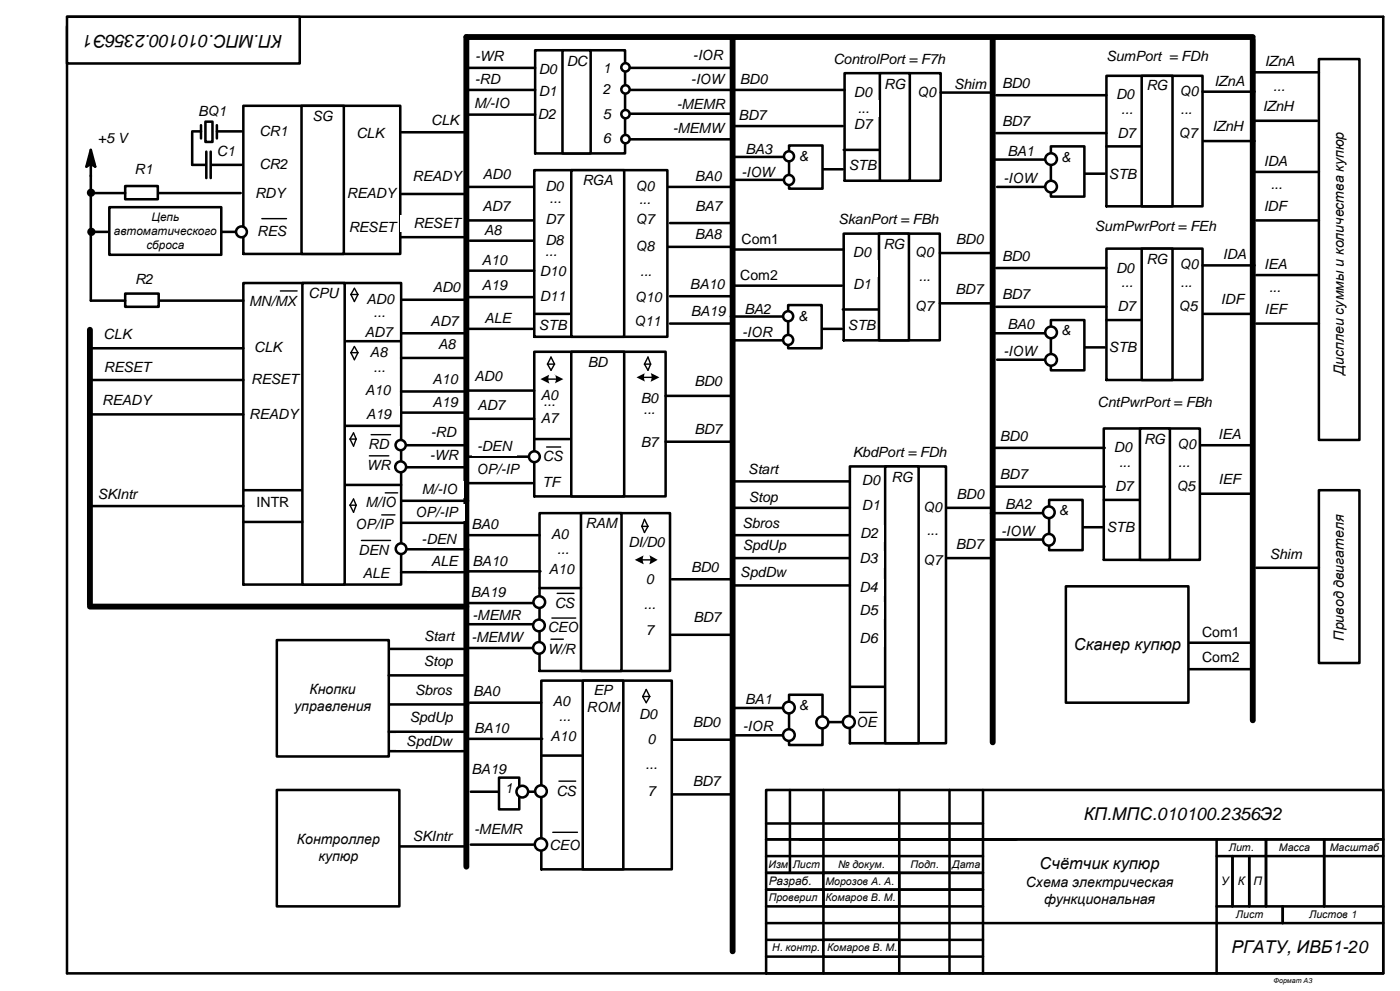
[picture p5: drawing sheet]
<svg xmlns="http://www.w3.org/2000/svg" width="420mm" height="297mm" viewBox="0 0 420 297" stroke-linecap="round" stroke-linejoin="round" font-family="sans-serif">
<g fill="none" stroke="#000" stroke-width=".76">
<path d="M20.1 5h395v287.1h-395v-284.2M229.9 237.1h185.2v55h-185.2zM237.1 237.1v24.8M295 237.1v55M229.9 251.9h185.2M229.9 256.9h65.1M365.1 256.9h50M365.1 251.9v40.2M369.9 256.9v15.1M374.9 256.9v15.1M379.9 251.9v20.1M397.4 251.9v20.1"/>
<path d="M229.9 261.9h65.1M229.9 267h65.1M229.9 272h65.1M229.9 277h185.2M365.1 272h50M385 272v5M229.9 282h65.1M229.9 287.1h65.1"/>
</g>
<path d="M20.1 5h69.9v14.1h-69.9z" fill-rule="evenodd" fill="#fff"/>
<path d="M20.1 5h69.9v14.1h-69.9zM229.9 247.1h65.1" fill="none" stroke="#000" stroke-width=".76"/>
<path d="M247.1 267h22.8v5h-22.8z" fill-rule="evenodd" fill="#fff"/>
<path d="M247.1 237.1v55M269.9 237.1v55M285 237.1v55M247.1 267h22.8v5h-22.8z" fill="none" stroke="#000" stroke-width=".76"/>
<path d="M247.1 261.9h22.8v5.1h-22.8z" fill-rule="evenodd" fill="#fff"/>
<path d="M247.1 261.9h22.8v5.1h-22.8z" fill="none" stroke="#000" stroke-width=".76"/>
<path d="M247.1 282h22.8v5.1h-22.8z" fill-rule="evenodd" fill="#fff"/>
<path d="M247.1 282h22.8v5.1h-22.8z" fill="none" stroke="#000" stroke-width=".76"/>
<path d="M105 37.6h11.9v5h-11.9z" fill-rule="evenodd" fill="#fff"/>
<g fill="none" stroke="#000" stroke-width=".76">
<path d="M120.4 90h19.8M120.4 100h19.8M120.4 117.5h19.6M103.5 127.8h16.6M120.4 133.6h19.6M120.4 123.8h19.6M120.1 140.2h20.1M120.6 156.9h19.6M120.6 164.8h19.9M229.9 251.9h185.2M369.9 256.9v15.1M374.9 256.9v15.1"/>
<path d="M379.9 251.9v20.1M397.4 251.9v20.1M229.9 261.9h65.1M229.9 267h65.1M385 272v5"/>
</g>
<path d="M27 99v82.5" fill="none" stroke="#000" stroke-width="1.8"/>
<g fill="#fff">
<path d="M101.9 55.6h19v5h-19z" fill-rule="evenodd"/>
<path d="M100.8 65.6h22v5h-22z" fill-rule="evenodd"/>
<path d="M74.9 55.6h12.4v5h-12.4z" fill-rule="evenodd"/>
<path d="M74.1 67.2h15.1v4.8h-15.1z" fill-rule="evenodd"/>
<path d="M74.6 47.1h15.1v5h-15.1z" fill-rule="evenodd"/>
<path d="M74.6 37h15.1v5.1h-15.1z" fill-rule="evenodd"/>
</g>
<path d="M73 31.8h47.1v44.4h-47.1z" fill="none" stroke="#000" stroke-width=".76"/>
<path d="M90.5 31.8h12.7v44.4h-12.7z" fill-rule="evenodd" fill="#fff"/>
<path d="M57.7 39.7v9.8h3.9M65.1 39.4h7.4M90.5 31.8h12.7v44.4h-12.7zM47.4 57.9h24.8M61.9 45.5v7.9M63.2 45.5v7.9M63.5 49.5h9M120.4 58.2h19.8M62.2 69.6h9.8M120.4 71.2h19.6" fill="none" stroke="#000" stroke-width=".76"/>
<path d="M78.6 65.6h7.4" fill="none" stroke="#000" stroke-width=".42"/>
<path d="M61.6 36.5h2.2v6.1h-2.2z" fill-rule="evenodd" fill="#fff"/>
<path d="M57.7 39.4h2.6M60.3 37.6v3.9M61.6 36.5h2.2v6.1h-2.2zM65.1 37.6v3.9" fill="none" stroke="#000" stroke-width=".76"/>
<circle cx="72.5" cy="69.6" r="1.63" fill="#fff"/>
<circle cx="72.5" cy="69.6" r="1.63" fill="none" stroke="#000" stroke-width=".76"/>
<g fill="#fff">
<path d="M105.6 162.7h12.9v5h-12.9z" fill-rule="evenodd"/>
<path d="M105.6 154.8h13.2v5h-13.2z" fill-rule="evenodd"/>
<path d="M107.9 114.8h10.9v5.1h-10.9z" fill-rule="evenodd"/>
<path d="M107.4 103.5h12.5v5h-12.5z" fill-rule="evenodd"/>
<path d="M107.4 97.4h12.5v5h-12.5z" fill-rule="evenodd"/>
<path d="M107.9 87.3h12.5v5h-12.5z" fill-rule="evenodd"/>
<path d="M107.9 169.6h9.8v5h-9.8z" fill-rule="evenodd"/>
<path d="M107.4 148.4h13.8v4.8h-13.8z" fill-rule="evenodd"/>
<path d="M107.7 131h11.6v5h-11.6z" fill-rule="evenodd"/>
<path d="M107.7 137.3h11.6v5h-11.6z" fill-rule="evenodd"/>
<path d="M73.8 122h16.7v5h-16.7z" fill-rule="evenodd"/>
<path d="M74.3 111.4h16.2v5h-16.2z" fill-rule="evenodd"/>
<path d="M73 87.8h17.5v5.1h-17.5z" fill-rule="evenodd"/>
</g>
<path d="M73 84.9h47.4v90.5h-47.4z" fill="none" stroke="#000" stroke-width=".76"/>
<path d="M90.8 84.9h12.7v90.5h-12.7z" fill-rule="evenodd" fill="#fff"/>
<path d="M90.8 84.9h12.7v90.5h-12.7z" fill="none" stroke="#000" stroke-width=".76"/>
<path d="M84.1 87.3h5.1" fill="none" stroke="#000" stroke-width=".42"/>
<g fill="#fff">
<circle cx="120.4" cy="133.4" r=".39"/>
<circle cx="120.4" cy="139.9" r=".39"/>
<circle cx="120.4" cy="165.1" r=".5"/>
</g>
<circle cx="120.4" cy="165.1" r=".5" fill="none" stroke="#000" stroke-width=".76"/>
<path d="M114.6 154.5h3.9M115.6 147.9h3.7M108.5 162.2h8.7" fill="none" stroke="#000" stroke-width=".42"/>
<circle cx="120.2" cy="133.6" r="1.53" fill="#fff"/>
<circle cx="120.2" cy="133.6" r="1.53" fill="none" stroke="#000" stroke-width=".76"/>
<circle cx="120.2" cy="140.1" r="1.63" fill="#fff"/>
<circle cx="120.2" cy="140.1" r="1.63" fill="none" stroke="#000" stroke-width=".76"/>
<circle cx="120.4" cy="164.7" r="1.6" fill="#fff"/>
<g fill="none" stroke="#000" stroke-width=".76">
<path d="M120.1 39.7h20.1"/>
<circle cx="120.4" cy="164.7" r="1.6"/>
</g>
<path d="M27 182h113" fill="none" stroke="#000" stroke-width="1.8"/>
<g fill="#fff">
<path d="M74.6 101.9h11.7v5h-11.7z" fill-rule="evenodd"/>
<path d="M37.6 55.8h9.8v4h-9.8z" fill-rule="evenodd"/>
</g>
<path d="M37.6 55.8h9.8v4h-9.8z" fill="none" stroke="#000" stroke-width=".76"/>
<path d="M32.8 62.2h33.6v14.3h-33.6z" fill-rule="evenodd" fill="#fff"/>
<path d="M27 48.6l.6-.2 .5 .2a.54 .54 0 0 1-.5 .6 .54 .54 0 0 1-.6-.6zM27.3 45.8v44.4M27.3 45l1.3 5-1.3-.8-1.4 .8zM27.3 46.8l-.8 2.7M27.3 46.3l1 3.2-.8-.6M27.3 47.9l.5 .8M27.3 57.9h10.3M27.5 69.6h4.8M32.8 62.2h33.6v14.3h-33.6zM47.6 90.2h25.4" fill="none" stroke="#000" stroke-width=".76"/>
<g fill="#000">
<path d="M27 48.6l.6-.2 .5 .2a.54 .54 0 0 1-.5 .6 .54 .54 0 0 1-.6-.6z" fill-rule="evenodd"/>
<circle cx="27.3" cy="57.8" r="1.24"/>
<circle cx="27.4" cy="69.6" r="1.24"/>
</g>
<path d="M37.6 88.1h10v4h-10z" fill-rule="evenodd" fill="#fff"/>
<path d="M27.3 90.2h10.3M37.6 88.1h10v4h-10z" fill="none" stroke="#000" stroke-width=".76"/>
<g fill="#fff">
<path d="M121.7 50.5h18.8v5.1h-18.8z" fill-rule="evenodd"/>
<path d="M120.1 64.6h22v5h-22z" fill-rule="evenodd"/>
<path d="M127.5 33.6h11.9v5h-11.9z" fill-rule="evenodd"/>
</g>
<path d="M140 11.1v249" fill="none" stroke="#000" stroke-width="1.8"/>
<path d="M26.7 104.5h46.3M26.7 114h46.3M27 124.4h46" fill="none" stroke="#000" stroke-width=".76"/>
<g fill="#fff">
<path d="M28.8 97.9h12.7v5h-12.7z" fill-rule="evenodd"/>
<path d="M29.4 107.9h17.7v5.1h-17.7z" fill-rule="evenodd"/>
<path d="M29.4 118h17.2v5h-17.2z" fill-rule="evenodd"/>
</g>
<path d="M120.4 171.7h20.1" fill="none" stroke="#000" stroke-width=".76"/>
<g fill="#fff">
<path d="M122.5 151.3h16.9v5.1h-16.9z" fill-rule="evenodd"/>
<path d="M125.1 159.5h13.3v4.8h-13.3z" fill-rule="evenodd"/>
</g>
<path d="M120.6 150.3h19.9" fill="none" stroke="#000" stroke-width=".76"/>
<g fill="#fff">
<path d="M124.6 144.5h14.6v5h-14.6z" fill-rule="evenodd"/>
<path d="M128.3 166.2h10.1v5h-10.1z" fill-rule="evenodd"/>
</g>
<path d="M104 102.4h16.1M103.7 145.5h16.7" fill="none" stroke="#000" stroke-width=".76"/>
<path d="M105.3 88.4l1.1-1.9 1 1.9M105.3 88.4l1.1 2.1 1-2.1M105.3 88.4h2.1" fill="none" stroke="#000" stroke-width=".42"/>
<path d="M107.4 122h12.5v5h-12.5z" fill-rule="evenodd" fill="#fff"/>
<path d="M105.3 105.8l1.1-1.8 1 1.8M105.3 105.8l1.1 2.1 1-2.1M105.3 105.8h2.1" fill="none" stroke="#000" stroke-width=".42"/>
<path d="M120.4 107.4h19.8" fill="none" stroke="#000" stroke-width=".76"/>
<g fill="#fff">
<path d="M128.6 127.5h9v4.8h-9z" fill-rule="evenodd"/>
<path d="M128.1 134.7h10.3v4.5h-10.3z" fill-rule="evenodd"/>
<path d="M128.9 118.5h9.5v4.8h-9.5z" fill-rule="evenodd"/>
<path d="M129.1 111.4h9v5h-9z" fill-rule="evenodd"/>
<path d="M129.6 100.8h9v5h-9z" fill-rule="evenodd"/>
<path d="M129.1 83.9h9.8v5h-9.8z" fill-rule="evenodd"/>
<path d="M127.8 93.9h11.1v5.1h-11.1z" fill-rule="evenodd"/>
</g>
<path d="M105 131.8l1.1-1.9 .8 1.9M105 131.8l1.1 2.1 .8-2.1M105 131.8h1.9M105 151.6l1.1-1.8 .8 1.8M105 151.6l1.1 2.1 .8-2.1M105 151.6h1.9" fill="none" stroke="#000" stroke-width=".42"/>
<path d="M83.1 192.1h33.6v34.9h-33.6z" fill-rule="evenodd" fill="#fff"/>
<path d="M83.1 192.1h33.6v34.9h-33.6zM116.9 194.7h23.1" fill="none" stroke="#000" stroke-width=".76"/>
<path d="M125.9 188.6h11.7v5.1h-11.7z" fill-rule="evenodd" fill="#fff"/>
<path d="M116.7 202.7h23.3" fill="none" stroke="#000" stroke-width=".76"/>
<path d="M125.9 196.1h11.2v5h-11.2z" fill-rule="evenodd" fill="#fff"/>
<path d="M116.9 211.4h23.6" fill="none" stroke="#000" stroke-width=".76"/>
<path d="M121.7 204.8h16.7v5h-16.7z" fill-rule="evenodd" fill="#fff"/>
<path d="M116.7 219.6h23.5" fill="none" stroke="#000" stroke-width=".76"/>
<path d="M119.9 213h19v5h-19z" fill-rule="evenodd" fill="#fff"/>
<path d="M110.9 136.8h5.8M111.4 130.4h5.8" fill="none" stroke="#000" stroke-width=".42"/>
<path d="M83.1 237.1h36.8v34.9h-36.8z" fill-rule="evenodd" fill="#fff"/>
<path d="M186.5 20.4h33.4M188.6 27h31.3M83.1 237.1h36.8v34.9h-36.8zM120.1 254h19.1" fill="none" stroke="#000" stroke-width=".76"/>
<g fill="#fff">
<path d="M177 32h10.1v5h-10.1z" fill-rule="evenodd"/>
<path d="M177 24.6h10.1v4.8h-10.1z" fill-rule="evenodd"/>
<path d="M159.8 32h8.5v5h-8.5z" fill-rule="evenodd"/>
<path d="M160.6 25.1h7.4v5.1h-7.4z" fill-rule="evenodd"/>
<path d="M160.3 18.5h8.2v5h-8.2z" fill-rule="evenodd"/>
</g>
<path d="M160.6 15.1h27v30.9h-27z" fill="none" stroke="#000" stroke-width=".76"/>
<path d="M168.8 15.1h8.5v30.9h-8.5z" fill-rule="evenodd" fill="#fff"/>
<path d="M168.8 15.1h8.5v30.9h-8.5zM189.2 34.1h30.4M188.9 41.8h31" fill="none" stroke="#000" stroke-width=".76"/>
<circle cx="187.7" cy="20.2" r="1.25" fill="#fff"/>
<circle cx="187.7" cy="20.2" r="1.25" fill="none" stroke="#000" stroke-width=".76"/>
<circle cx="187.7" cy="26.8" r="1.25" fill="#fff"/>
<circle cx="187.7" cy="26.8" r="1.25" fill="none" stroke="#000" stroke-width=".76"/>
<circle cx="187.7" cy="34.2" r="1.25" fill="#fff"/>
<circle cx="187.7" cy="34.2" r="1.25" fill="none" stroke="#000" stroke-width=".76"/>
<circle cx="187.7" cy="41.7" r="1.25" fill="#fff"/>
<circle cx="187.7" cy="41.7" r="1.25" fill="none" stroke="#000" stroke-width=".76"/>
<g fill="#fff">
<path d="M141.8 21.4h9v5.1h-9z" fill-rule="evenodd"/>
<path d="M141.8 14.8h10.1v4.5h-10.1z" fill-rule="evenodd"/>
<path d="M141.3 28.6h12.7v5h-12.7z" fill-rule="evenodd"/>
</g>
<path d="M139.7 27h20.9M139.7 20.4h20.9M140 34.4h20.6" fill="none" stroke="#000" stroke-width=".76"/>
<g fill="#fff">
<path d="M178.1 38.9h7.9v5h-7.9z" fill-rule="evenodd"/>
<path d="M178.1 18h7.9v5h-7.9z" fill-rule="evenodd"/>
<path d="M188.6 53.4h9.8v5.1h-9.8z" fill-rule="evenodd"/>
<path d="M188.6 63.5h9.8v5h-9.8z" fill-rule="evenodd"/>
<path d="M188.9 79.1h10.1v4.8h-10.1z" fill-rule="evenodd"/>
<path d="M162.5 57.2h8.4v5h-8.4z" fill-rule="evenodd"/>
</g>
<path d="M160.3 51.1h40v50h-40z" fill="none" stroke="#000" stroke-width=".76"/>
<path d="M171.4 51.1h15.9v50h-15.9z" fill-rule="evenodd" fill="#fff"/>
<path d="M171.4 51.1h15.9v50h-15.9z" fill="none" stroke="#000" stroke-width=".76"/>
<g fill="#fff">
<path d="M162.5 53.4h7.9v5.1h-7.9z" fill-rule="evenodd"/>
<path d="M162.5 63.5h7.9v5h-7.9z" fill-rule="evenodd"/>
<path d="M162.5 69.8h7.9v5.1h-7.9z" fill-rule="evenodd"/>
<path d="M161.1 79.1h9.6v5h-9.6z" fill-rule="evenodd"/>
</g>
<path d="M140.8 56.1h19.3" fill="none" stroke="#000" stroke-width=".76"/>
<path d="M144.2 50h9.8v5h-9.8z" fill-rule="evenodd" fill="#fff"/>
<path d="M140.2 66.1h19.9" fill="none" stroke="#000" stroke-width=".76"/>
<path d="M143.4 59.5h10.9v5.1h-10.9z" fill-rule="evenodd" fill="#fff"/>
<path d="M141 72.2h19.1" fill="none" stroke="#000" stroke-width=".76"/>
<g fill="#fff">
<path d="M143.4 66.9h9v4.8h-9z" fill-rule="evenodd"/>
<path d="M161.1 86.8h9.6v5h-9.6z" fill-rule="evenodd"/>
</g>
<path d="M140.2 81.2h20.1" fill="none" stroke="#000" stroke-width=".76"/>
<path d="M143.9 75.7h9v5h-9z" fill-rule="evenodd" fill="#fff"/>
<path d="M139.7 89.2h20.4" fill="none" stroke="#000" stroke-width=".76"/>
<g fill="#fff">
<path d="M143.7 83.1h9.5v5h-9.5z" fill-rule="evenodd"/>
<path d="M160.9 95.2h10v5.1h-10z" fill-rule="evenodd"/>
</g>
<path d="M140.5 98.7h19.3M160.3 94.2h10.6" fill="none" stroke="#000" stroke-width=".76"/>
<g fill="#fff">
<path d="M144.5 93.1h9.8v5.1h-9.8z" fill-rule="evenodd"/>
<path d="M189.2 57.7h8.7v4.7h-8.7z" fill-rule="evenodd"/>
<path d="M189.4 87h10.1v5.1h-10.1z" fill-rule="evenodd"/>
<path d="M189.4 71.4h8.2v5.1h-8.2z" fill-rule="evenodd"/>
<path d="M189.4 93.9h9.6v5.1h-9.6z" fill-rule="evenodd"/>
</g>
<path d="M200.6 56.1h19" fill="none" stroke="#000" stroke-width=".76"/>
<g fill="#fff">
<path d="M159.8 118h10.1v5h-10.1z" fill-rule="evenodd"/>
<path d="M159.8 123h10.1v5.1h-10.1z" fill-rule="evenodd"/>
<path d="M190 117.2h9.8v5h-9.8z" fill-rule="evenodd"/>
<path d="M190 130.4h9.8v5.1h-9.8z" fill-rule="evenodd"/>
<path d="M190 121.4h9.8v3.2h-9.8z" fill-rule="evenodd"/>
<path d="M160.3 142.3h10.1v5.1h-10.1z" fill-rule="evenodd"/>
<path d="M159.8 116.2h10.1v5h-10.1z" fill-rule="evenodd"/>
<path d="M160.9 134.4h10v5h-10z" fill-rule="evenodd"/>
</g>
<path d="M160.3 105.6h39.5v43.4h-39.5z" fill="none" stroke="#000" stroke-width=".76"/>
<path d="M171.4 105.6h15.9v43.4h-15.9z" fill-rule="evenodd" fill="#fff"/>
<path d="M140.8 117.2h19.5M171.4 105.6h15.9v43.4h-15.9zM199.8 118.8h20.3M140.5 125.7h19.8M160.3 131.8h10.6M199.8 132.6h20.1" fill="none" stroke="#000" stroke-width=".76"/>
<path d="M164.3 109.3l1.1-2.1 1 2.1M164.3 109.3l1.1 1.8 1-1.8M164.3 109.3h2.1M164.3 113.8h2.9M192.9 113.2h2.9M193.4 109.3h1.9M193.4 109.3l1.1-2.1 .8 2.1M193.4 109.3l1.1 1.8 .8-1.8M164 134.1h4.3" fill="none" stroke="#000" stroke-width=".42"/>
<g fill="#000">
<path d="M162.2 113.8l2.7-1.4-.3 1.3 .2 1.4z" fill-rule="evenodd"/>
<path d="M166.4 112.4l2.7 1.4-2.7 1.3a2.22 2.22 0 0 0 0-2.7z" fill-rule="evenodd"/>
<path d="M191 113.2l2.7-1.3a2.3 2.3 0 0 0 0 2.7z" fill-rule="evenodd"/>
<path d="M195.3 111.9l2.6 1.3-2.6 1.4 .3-1.4z" fill-rule="evenodd"/>
</g>
<g fill="#fff">
<path d="M141.6 110.3h9.7v5.1h-9.7z" fill-rule="evenodd"/>
<path d="M141.8 119.1h11.1v5h-11.1z" fill-rule="evenodd"/>
</g>
<path d="M140.2 137.1h20.4M140 145h19.8" fill="none" stroke="#000" stroke-width=".76"/>
<circle cx="160.4" cy="137.1" r="1.63" fill="#fff"/>
<circle cx="160.4" cy="137.1" r="1.63" fill="none" stroke="#000" stroke-width=".76"/>
<g fill="#fff">
<path d="M141.8 131.8h13.2v5h-13.2z" fill-rule="evenodd"/>
<path d="M142.1 138.4h14.8v5h-14.8z" fill-rule="evenodd"/>
</g>
<path d="M140.8 187.3h19" fill="none" stroke="#000" stroke-width=".76"/>
<g fill="#fff">
<path d="M163.5 192.4h10.1v5h-10.1z" fill-rule="evenodd"/>
<path d="M163.5 186h10.9v5h-10.9z" fill-rule="evenodd"/>
<path d="M164 162.5h10.1v5h-10.1z" fill-rule="evenodd"/>
<path d="M163.5 168.5h10.1v5.1h-10.1z" fill-rule="evenodd"/>
<path d="M190 171.4h10v5.1h-10z" fill-rule="evenodd"/>
<path d="M190 187.1h10v4.7h-10z" fill-rule="evenodd"/>
<path d="M190 178.9h10v5h-10z" fill-rule="evenodd"/>
<path d="M163 158h10v5h-10z" fill-rule="evenodd"/>
<path d="M164.3 178.3h10.1v5.6h-10.1z" fill-rule="evenodd"/>
</g>
<path d="M161.9 154h39.2v47.3h-39.2z" fill="none" stroke="#000" stroke-width=".76"/>
<path d="M174.4 154h12.1v47.3h-12.1z" fill-rule="evenodd" fill="#fff"/>
<path d="M174.4 154h12.1v47.3h-12.1zM140.5 171.4h21.7M161.9 176.5h12.5M201.6 173.8h18.3M140.5 194.5h19.3M140.8 181h19.3M201.6 190.5h18" fill="none" stroke="#000" stroke-width=".76"/>
<path d="M167.2 178.1h5M165.4 191.8h3.7M165.6 185.5h7.2" fill="none" stroke="#000" stroke-width=".42"/>
<circle cx="161.9" cy="180.7" r="1.75" fill="#fff"/>
<g fill="none" stroke="#000" stroke-width=".76">
<path d="M140.5 160.6h21.4"/>
<circle cx="161.9" cy="180.7" r="1.75"/>
</g>
<path d="M192.6 158l.8-2.2 1.1 2.2M192.6 158l.8 1.8 1.1-1.8M192.6 158h1.9M192.6 168h2.9" fill="none" stroke="#000" stroke-width=".42"/>
<path d="M140 11.1h236" fill="none" stroke="#000" stroke-width="1.8"/>
<g fill="#000">
<path d="M190.5 168l2.7-1.4-.3 1.3 .2 1.4z" fill-rule="evenodd"/>
<path d="M194.9 166.6l2.5 1.4-2.4 1.3 .2-1.4z" fill-rule="evenodd"/>
</g>
<circle cx="161.7" cy="187.7" r="1.75" fill="#fff"/>
<circle cx="161.7" cy="187.7" r="1.75" fill="none" stroke="#000" stroke-width=".76"/>
<circle cx="161.7" cy="194.4" r="1.75" fill="#fff"/>
<g fill="none" stroke="#000" stroke-width=".76">
<path d="M141.3 253.5h18.8"/>
<circle cx="161.7" cy="194.4" r="1.75"/>
</g>
<g fill="#fff">
<path d="M164 250.3h10.9v7.1h-10.9z" fill-rule="evenodd"/>
<path d="M164.6 212.7h10v5.1h-10z" fill-rule="evenodd"/>
<path d="M164 218.8h10.1v4.8h-10.1z" fill-rule="evenodd"/>
<path d="M190.5 219.6h10.1v5h-10.1z" fill-rule="evenodd"/>
<path d="M190.5 234.9h10.1v5.1h-10.1z" fill-rule="evenodd"/>
<path d="M190.5 227h10.1v5h-10.1z" fill-rule="evenodd"/>
<path d="M163.5 208.2h10.1v5.1h-10.1z" fill-rule="evenodd"/>
<path d="M164.8 234.9h10.1v5.6h-10.1z" fill-rule="evenodd"/>
</g>
<path d="M162.5 204.3h39.1v56.6h-39.1z" fill="none" stroke="#000" stroke-width=".76"/>
<path d="M174.9 204.3h12.2v56.6h-12.2z" fill-rule="evenodd" fill="#fff"/>
<path d="M174.9 204.3h12.2v56.6h-12.2zM140.8 221.7h21.9M141.3 237.6h8.2M162.5 226.7h12.4M201.9 222h18M201.9 238.4h18" fill="none" stroke="#000" stroke-width=".76"/>
<path d="M167.7 234.4h5.1M165.9 249.8h7.4" fill="none" stroke="#000" stroke-width=".42"/>
<circle cx="162.4" cy="237.4" r="1.75" fill="#fff"/>
<g fill="none" stroke="#000" stroke-width=".76">
<path d="M141 210.9h21.5"/>
<circle cx="162.4" cy="237.4" r="1.75"/>
</g>
<path d="M192.9 209l1-2.1 1.1 2.1M192.9 209l1 1.9 1.1-1.9M192.9 209h2.1" fill="none" stroke="#000" stroke-width=".42"/>
<circle cx="162.3" cy="253.4" r="1.84" fill="#fff"/>
<g fill="none" stroke="#000" stroke-width=".76">
<path d="M200.6 74.1h18.7M201.1 66.9h18.8"/>
<circle cx="162.3" cy="253.4" r="1.84"/>
</g>
<g fill="#fff">
<path d="M207.7 50.5h9.8v5.1h-9.8z" fill-rule="evenodd"/>
<path d="M207.7 59.5h9.8v5.1h-9.8z" fill-rule="evenodd"/>
</g>
<path d="M201.1 88.9h18.8M201.1 97.1h18.8" fill="none" stroke="#000" stroke-width=".76"/>
<g fill="#fff">
<path d="M207.7 68h9.8v5h-9.8z" fill-rule="evenodd"/>
<path d="M206.1 83.1h12.4v5h-12.4z" fill-rule="evenodd"/>
<path d="M206.4 91h12.4v5h-12.4z" fill-rule="evenodd"/>
</g>
<path d="M245.5 50.8h7.4" fill="none" stroke="#000" stroke-width=".76"/>
<g fill="#fff">
<path d="M254.5 25.4h8.8v5h-8.8z" fill-rule="evenodd"/>
<path d="M254 47.6h9.8v4.3h-9.8z" fill-rule="evenodd"/>
</g>
<path d="M220.4 27h33.1M219.6 47.1h19.6M220.7 54h17.7" fill="none" stroke="#000" stroke-width=".76"/>
<path d="M236.8 43.7h10.1v12.9h-10.1z" fill-rule="evenodd" fill="#fff"/>
<path d="M236.8 43.7h10.1v12.9h-10.1z" fill="none" stroke="#000" stroke-width=".76"/>
<path d="M274.4 25.4h7.6v5h-7.6z" fill-rule="evenodd" fill="#fff"/>
<path d="M253.5 22h28.8v32.2h-28.8zM253.2 45h10.9" fill="none" stroke="#000" stroke-width=".76"/>
<path d="M264.1 22h8.9v32.2h-8.9z" fill-rule="evenodd" fill="#fff"/>
<path d="M264.1 22h8.9v32.2h-8.9z" fill="none" stroke="#000" stroke-width=".76"/>
<circle cx="236.8" cy="46.9" r="1.51" fill="#fff"/>
<circle cx="236.8" cy="46.9" r="1.51" fill="none" stroke="#000" stroke-width=".76"/>
<circle cx="236.8" cy="54" r="1.51" fill="#fff"/>
<g fill="none" stroke="#000" stroke-width=".76">
<path d="M282.3 27.8h15.9M247.1 216.7h7.7"/>
<circle cx="236.8" cy="54" r="1.51"/>
</g>
<g fill="#fff">
<path d="M256.9 149.2h8.7v5.1h-8.7z" fill-rule="evenodd"/>
<path d="M256.9 141.8h8.7v5h-8.7z" fill-rule="evenodd"/>
<path d="M255.6 214.3h8.7v5h-8.7z" fill-rule="evenodd"/>
</g>
<path d="M258 213.8h5" fill="none" stroke="#000" stroke-width=".42"/>
<path d="M219.9 152.4h35.2M220.4 144.5h34.7M284.2 167.5h14M219.9 212.5h19.3M220.4 220.7h18" fill="none" stroke="#000" stroke-width=".76"/>
<path d="M236.8 208.5h10.1v15.1h-10.1z" fill-rule="evenodd" fill="#fff"/>
<path d="M236.8 208.5h10.1v15.1h-10.1z" fill="none" stroke="#000" stroke-width=".76"/>
<g fill="#fff">
<path d="M276 165.9h7.9v5h-7.9z" fill-rule="evenodd"/>
<path d="M276 156.9h7.9v5h-7.9z" fill-rule="evenodd"/>
<path d="M276 149.8h7.6v5h-7.6z" fill-rule="evenodd"/>
</g>
<path d="M255.1 140h28.8v83h-28.8zM255.3 206.1h10.6" fill="none" stroke="#000" stroke-width=".76"/>
<path d="M265.6 140h10.1v83h-10.1z" fill-rule="evenodd" fill="#fff"/>
<path d="M265.6 140h10.1v83h-10.1zM284.2 152.4h13.2" fill="none" stroke="#000" stroke-width=".76"/>
<circle cx="254.7" cy="216.7" r="1.79" fill="#fff"/>
<circle cx="254.7" cy="216.7" r="1.79" fill="none" stroke="#000" stroke-width=".76"/>
<circle cx="236.8" cy="212.3" r="1.75" fill="#fff"/>
<circle cx="236.8" cy="212.3" r="1.75" fill="none" stroke="#000" stroke-width=".76"/>
<circle cx="236.8" cy="220.6" r="1.75" fill="#fff"/>
<circle cx="236.8" cy="220.6" r="1.75" fill="none" stroke="#000" stroke-width=".76"/>
<path d="M256.4 157.7h9v5h-9z" fill-rule="evenodd" fill="#fff"/>
<path d="M219.9 167.5h35.2M220.4 175.7h34.7" fill="none" stroke="#000" stroke-width=".76"/>
<g fill="#fff">
<path d="M221.7 161.4h15.4v5h-15.4z" fill-rule="evenodd"/>
<path d="M220.9 169.3h16.2v5.1h-16.2z" fill-rule="evenodd"/>
<path d="M256.4 165.4h8.7v5h-8.7z" fill-rule="evenodd"/>
<path d="M256.4 173.8h8.7v5.1h-8.7z" fill-rule="evenodd"/>
</g>
<path d="M324.1 52.1h7.4" fill="none" stroke="#000" stroke-width=".76"/>
<g fill="#fff">
<path d="M333.6 37.6h8.8v5h-8.8z" fill-rule="evenodd"/>
<path d="M333.9 30.4h8.7v5.1h-8.7z" fill-rule="evenodd"/>
<path d="M333.4 25.9h8.7v5.1h-8.7z" fill-rule="evenodd"/>
<path d="M332.1 50h9.7v5h-9.7z" fill-rule="evenodd"/>
</g>
<path d="M299 28.6h33.1M299 40h33.1M298.2 47.9h19.6M299.2 56.1h18M361.2 42.3h15.3" fill="none" stroke="#000" stroke-width=".76"/>
<path d="M315.4 43.9h10v15.1h-10z" fill-rule="evenodd" fill="#fff"/>
<path d="M315.4 43.9h10v15.1h-10z" fill="none" stroke="#000" stroke-width=".76"/>
<path d="M353 24.9h7.6v5h-7.6z" fill-rule="evenodd" fill="#fff"/>
<path d="M332.1 22.8h28.8v39.1h-28.8zM332.1 43.9h10.5" fill="none" stroke="#000" stroke-width=".76"/>
<path d="M342.6 22.8h9.3v39.1h-9.3z" fill-rule="evenodd" fill="#fff"/>
<path d="M342.6 22.8h9.3v39.1h-9.3z" fill="none" stroke="#000" stroke-width=".76"/>
<circle cx="315.4" cy="47.7" r="1.75" fill="#fff"/>
<circle cx="315.4" cy="47.7" r="1.75" fill="none" stroke="#000" stroke-width=".76"/>
<circle cx="315.4" cy="56" r="1.75" fill="#fff"/>
<g fill="none" stroke="#000" stroke-width=".76">
<path d="M360.9 27.5h15.6"/>
<circle cx="315.4" cy="56" r="1.75"/>
</g>
<path d="M352.7 37.6h7.7v5h-7.7z" fill-rule="evenodd" fill="#fff"/>
<path d="M297.9 11.6v211.2" fill="none" stroke="#000" stroke-width="1.8"/>
<path d="M352.4 30.4h7.2v5.1h-7.2z" fill-rule="evenodd" fill="#fff"/>
<path d="M324.1 104.2h7.4" fill="none" stroke="#000" stroke-width=".76"/>
<g fill="#fff">
<path d="M333.6 89.4h8.8v5.1h-8.8z" fill-rule="evenodd"/>
<path d="M333.9 82.6h8.7v5h-8.7z" fill-rule="evenodd"/>
<path d="M333.4 78.1h8.7v5h-8.7z" fill-rule="evenodd"/>
<path d="M332.1 102.1h9.7v4.8h-9.7z" fill-rule="evenodd"/>
</g>
<path d="M299 80.4h33.1M299 92.1h33.1M361.2 94.2h15M298.2 100h19.6M299.2 107.9h18" fill="none" stroke="#000" stroke-width=".76"/>
<path d="M315.4 96h10v15.1h-10z" fill-rule="evenodd" fill="#fff"/>
<path d="M315.4 96h10v15.1h-10z" fill="none" stroke="#000" stroke-width=".76"/>
<path d="M353 77h7.6v5h-7.6z" fill-rule="evenodd" fill="#fff"/>
<path d="M332.1 74.6h28.8v39.4h-28.8zM332.1 96h10.5" fill="none" stroke="#000" stroke-width=".76"/>
<path d="M342.6 74.6h9.3v39.4h-9.3z" fill-rule="evenodd" fill="#fff"/>
<path d="M342.6 74.6h9.3v39.4h-9.3z" fill="none" stroke="#000" stroke-width=".76"/>
<circle cx="315.4" cy="99.8" r="1.75" fill="#fff"/>
<circle cx="315.4" cy="99.8" r="1.75" fill="none" stroke="#000" stroke-width=".76"/>
<circle cx="315.4" cy="108" r="1.75" fill="#fff"/>
<g fill="none" stroke="#000" stroke-width=".76">
<path d="M360.9 79.6h15.6"/>
<circle cx="315.4" cy="108" r="1.75"/>
</g>
<g fill="#fff">
<path d="M352.7 89.4h7.7v5.1h-7.7z" fill-rule="evenodd"/>
<path d="M352.4 82.6h7.2v5h-7.2z" fill-rule="evenodd"/>
</g>
<path d="M323.3 158.2h7.7" fill="none" stroke="#000" stroke-width=".76"/>
<g fill="#fff">
<path d="M333.1 143.4h8.7v5h-8.7z" fill-rule="evenodd"/>
<path d="M333.1 136.5h9v5.1h-9z" fill-rule="evenodd"/>
<path d="M332.6 132h8.7v5.1h-8.7z" fill-rule="evenodd"/>
<path d="M331.5 156.1h9.5v4.8h-9.5z" fill-rule="evenodd"/>
</g>
<path d="M298.4 134.4h33.1M297.4 154h19.8M298.4 146.1h33.1M360.4 148.2h15.8M298.7 161.9h17.7" fill="none" stroke="#000" stroke-width=".76"/>
<path d="M314.9 150h10v15.1h-10z" fill-rule="evenodd" fill="#fff"/>
<path d="M314.9 150h10v15.1h-10z" fill="none" stroke="#000" stroke-width=".76"/>
<path d="M352.2 131h7.9v5h-7.9z" fill-rule="evenodd" fill="#fff"/>
<path d="M331.3 128.6h28.8v39.4h-28.8zM331.3 150h10.8" fill="none" stroke="#000" stroke-width=".76"/>
<path d="M342.1 128.6h9v39.4h-9z" fill-rule="evenodd" fill="#fff"/>
<path d="M342.1 128.6h9v39.4h-9z" fill="none" stroke="#000" stroke-width=".76"/>
<circle cx="314.8" cy="153.7" r="1.75" fill="#fff"/>
<circle cx="314.8" cy="153.7" r="1.75" fill="none" stroke="#000" stroke-width=".76"/>
<circle cx="314.8" cy="162" r="1.75" fill="#fff"/>
<g fill="none" stroke="#000" stroke-width=".76">
<path d="M360.4 133.6h15.8"/>
<circle cx="314.8" cy="162" r="1.75"/>
</g>
<g fill="#fff">
<path d="M352.2 143.4h7.4v5h-7.4z" fill-rule="evenodd"/>
<path d="M351.6 136.5h7.4v5.1h-7.4z" fill-rule="evenodd"/>
</g>
<path d="M376 11.9v204.3" fill="none" stroke="#000" stroke-width="1.8"/>
<path d="M395.8 17.7h12.2v114.3h-12.2z" fill-rule="evenodd" fill="#fff"/>
<path d="M395.8 17.7h12.2v114.3h-12.2zM376 21.7h19.8M376.2 36.2h19.1" fill="none" stroke="#000" stroke-width=".76"/>
<path d="M380.2 23.5h7.4v5.1h-7.4z" fill-rule="evenodd" fill="#fff"/>
<path d="M376.8 51.6h19M377 66.1h18.8" fill="none" stroke="#000" stroke-width=".76"/>
<path d="M379.4 52.9h7.4v5h-7.4z" fill-rule="evenodd" fill="#fff"/>
<path d="M377 97.1h18.8M377 82.6h18.6" fill="none" stroke="#000" stroke-width=".76"/>
<g fill="#fff">
<path d="M378.9 83.9h7.4v5h-7.4z" fill-rule="evenodd"/>
<path d="M395.8 147.1h12.2v51.9h-12.2z" fill-rule="evenodd"/>
</g>
<path d="M395.8 147.1h12.2v51.9h-12.2zM377 170.4h18.8" fill="none" stroke="#000" stroke-width=".76"/>
<path d="M379.7 163.5h12.4v6.1h-12.4z" fill-rule="evenodd" fill="#fff"/>
<path d="M219.9 160.6h34.9M116.9 225.4h22.3" fill="none" stroke="#000" stroke-width=".76"/>
<g fill="#fff">
<path d="M119.1 219.9h19.3v5h-19.3z" fill-rule="evenodd"/>
<path d="M120.4 248.4h18.5v5.1h-18.5z" fill-rule="evenodd"/>
<path d="M149.8 233.4h6v9.5h-6z" fill-rule="evenodd"/>
</g>
<path d="M149.8 233.4h6v9.5h-6zM156.9 237.6h3.4" fill="none" stroke="#000" stroke-width=".76"/>
<circle cx="246.8" cy="216.8" r="1.79" fill="#fff"/>
<g fill="none" stroke="#000" stroke-width=".76">
<path d="M27.5 151.9h45.5"/>
<circle cx="246.8" cy="216.8" r="1.79"/>
</g>
<path d="M28.6 146.1h13.5v5h-13.5z" fill-rule="evenodd" fill="#fff"/>
<path d="M73 156.6h17.8M73.3 147.1h17.2" fill="none" stroke="#000" stroke-width=".76"/>
<path d="M219.9 11.4v274.1" fill="none" stroke="#000" stroke-width="1.8"/>
<circle cx="156.7" cy="237.6" r="1.75" fill="#fff"/>
<circle cx="156.7" cy="237.6" r="1.75" fill="none" stroke="#000" stroke-width=".76"/>
<g fill="#fff">
<path d="M256.4 180.7h8.7v5h-8.7z" fill-rule="evenodd"/>
<path d="M256.4 189.2h8.7v5h-8.7z" fill-rule="evenodd"/>
<path d="M319.9 175.9h36.8v35h-36.8z" fill-rule="evenodd"/>
</g>
<path d="M319.9 175.9h36.8v35h-36.8zM356.9 192.9h19.1" fill="none" stroke="#000" stroke-width=".76"/>
<g fill="#fff">
<path d="M360.1 187.3h14.5v5.1h-14.5z" fill-rule="evenodd"/>
<path d="M360.1 194.7h14v5.1h-14z" fill-rule="evenodd"/>
</g>
<path d="M356.9 200.8h19.1" fill="none" stroke="#000" stroke-width=".76"/>
<g fill="#fff">
<path d="M254.8 29.9h8.7v5h-8.7z" fill-rule="evenodd"/>
<path d="M254.5 34.9h8.8v5.1h-8.8z" fill-rule="evenodd"/>
</g>
<path d="M220.1 37.8h32.8M245.3 98.7h7.4" fill="none" stroke="#000" stroke-width=".76"/>
<g fill="#fff">
<path d="M254.3 73.6h8.7v5h-8.7z" fill-rule="evenodd"/>
<path d="M253.7 95.5h9.8v4.5h-9.8z" fill-rule="evenodd"/>
</g>
<path d="M220.1 74.9h33.1M219.3 95h19.6M220.4 102.1h17.7" fill="none" stroke="#000" stroke-width=".76"/>
<path d="M236.5 91.5h10.1v13h-10.1z" fill-rule="evenodd" fill="#fff"/>
<path d="M253.2 70.1h28.8v32h-28.8zM236.5 91.5h10.1v13h-10.1zM252.9 92.9h10.9" fill="none" stroke="#000" stroke-width=".76"/>
<path d="M263.8 70.1h9v32h-9z" fill-rule="evenodd" fill="#fff"/>
<path d="M263.8 70.1h9v32h-9z" fill="none" stroke="#000" stroke-width=".76"/>
<circle cx="236.5" cy="94.9" r="1.51" fill="#fff"/>
<circle cx="236.5" cy="94.9" r="1.51" fill="none" stroke="#000" stroke-width=".76"/>
<circle cx="236.5" cy="102" r="1.51" fill="#fff"/>
<circle cx="236.5" cy="102" r="1.51" fill="none" stroke="#000" stroke-width=".76"/>
<g fill="#fff">
<path d="M254.5 78.1h8.8v5h-8.8z" fill-rule="evenodd"/>
<path d="M254.3 83.1h8.7v5h-8.7z" fill-rule="evenodd"/>
</g>
<path d="M219.9 85.7h32.8M282 91h15.9" fill="none" stroke="#000" stroke-width=".76"/>
<g fill="#fff">
<path d="M273.6 89.4h7.7v5.1h-7.7z" fill-rule="evenodd"/>
<path d="M273.6 80.4h7.9v5.1h-7.9z" fill-rule="evenodd"/>
<path d="M273.6 73.6h7.7v4.7h-7.7z" fill-rule="evenodd"/>
</g>
<path d="M282 75.9h15.4" fill="none" stroke="#000" stroke-width=".76"/>
<g font-size="5.3">
<text x="84.7" y="10.4" transform="rotate(-180 84.7 10.4)">КП.МПС.010100.2356Э1</text>
<text x="325.3" y="246.1">КП.МПС.010100.2356Э2</text>
<text x="369.6" y="286.1">РГАТУ, ИВБ1-20</text>
</g>
<g font-size="4.9">
<text x="322.3" y="195">Сканер купюр</text>
<text x="312" y="260.9">Счѐтчик купюр</text>
</g>
<g font-size="4.2">
<text x="142.6" y="18.3">-WR</text>
<text x="161.7" y="22.3">D0</text>
<text x="170.1" y="19.7">DC</text>
<text x="180.9" y="21.8">1</text>
<text x="208" y="18">-IOR</text>
<text x="250.1" y="19.3">ControlPort = F7h</text>
<text x="332" y="18.3">SumPort = FDh</text>
<text x="379.6" y="19.8">IZnA</text>
<text x="142.5" y="25.3">-RD</text>
<text x="161.7" y="28.9">D1</text>
<text x="180.9" y="28.3">2</text>
<text x="207.4" y="25.3">-IOW</text>
<text x="222.1" y="25.3">BD0</text>
<text x="256.2" y="29.2">D0</text>
<text x="265.4" y="26.6">RG</text>
<text x="275.3" y="29.2">Q0</text>
<text x="286.3" y="26.8">Shim</text>
<text x="300.7" y="26.3">BD0</text>
<text x="335" y="29.8">D0</text>
<text x="344" y="27.2">RG</text>
<text x="354" y="28.7">Q0</text>
<text x="364.5" y="25.8">IZnA</text>
<text x="382.1" y="27.3">...</text>
<text x="59.5" y="34.8">BQ1</text>
<text x="142.3" y="32.3">M/-IO</text>
<text x="161.4" y="35.8">D2</text>
<text x="180.9" y="35.8">5</text>
<text x="203.1" y="32.7">-MEMR</text>
<text x="257.4" y="33.8">...</text>
<text x="336.5" y="34.3">...</text>
<text x="354.3" y="34.3">...</text>
<text x="379" y="33.3">IZnH</text>
<text x="77.9" y="40.8">CR1</text>
<text x="93.8" y="36.3">SG</text>
<text x="107" y="41.3">CLK</text>
<text x="129.4" y="37.4">CLK</text>
<text x="201.9" y="39.9">-MEMW</text>
<text x="221.7" y="36">BD7</text>
<text x="256.3" y="38.8">D7</text>
<text x="300.7" y="37.8">BD7</text>
<text x="335.3" y="41.3">D7</text>
<text x="353.7" y="41.3">Q7</text>
<text x="363.9" y="39.3">IZnH</text>
<text x="29.4" y="42.8">+5 V</text>
<text x="65.1" y="46.9">C1</text>
<text x="180.9" y="42.8">6</text>
<text x="223.7" y="46.2">BA3</text>
<text x="302.3" y="46.8">BA1</text>
<text x="40.4" y="52.1">R1</text>
<text x="77.9" y="50.8">CR2</text>
<text x="144.9" y="53.8">AD0</text>
<text x="222.5" y="53.1">-IOW</text>
<text x="239.9" y="48.2">&amp;</text>
<text x="254.7" y="51.1">STB</text>
<text x="318.6" y="48.5">&amp;</text>
<text x="332.8" y="53.8">STB</text>
<text x="379.3" y="49.8">IDA</text>
<text x="76.5" y="59.3">RDY</text>
<text x="104.1" y="59.3">READY</text>
<text x="123.8" y="54.3">READY</text>
<text x="163.7" y="57.3">D0</text>
<text x="174.8" y="55.5">RGA</text>
<text x="190.7" y="57.3">Q0</text>
<text x="208.5" y="54.3">BA0</text>
<text x="301.2" y="54.8">-IOW</text>
<text x="381.4" y="56.8">...</text>
<text x="144.8" y="63.3">AD7</text>
<text x="164.9" y="60.8">...</text>
<text x="191.8" y="61.3">...</text>
<text x="208.6" y="63.3">BA7</text>
<text x="379.3" y="63.3">IDF</text>
<text x="77.2" y="70.8">RES</text>
<text x="104.6" y="69.5">RESET</text>
<text x="124" y="68.3">RESET</text>
<text x="145.3" y="70.6">A8</text>
<text x="163.7" y="67.3">D7</text>
<text x="190.7" y="67.3">Q7</text>
<text x="208.5" y="71.8">BA8</text>
<text x="251.6" y="67.3">SkanPort = FBh</text>
<text x="328.6" y="69.3">SumPwrPort = FEh</text>
<text x="163.6" y="77">...</text>
<text x="163.7" y="73.6">D8</text>
<text x="190.7" y="75.3">Q8</text>
<text x="222.5" y="73.3">Com1</text>
<text x="256" y="77.2">D0</text>
<text x="265.1" y="74.6">RG</text>
<text x="274.6" y="77.2">Q0</text>
<text x="286.9" y="73.3">BD0</text>
<text x="367" y="77.8">IDA</text>
<text x="144.6" y="79.5">A10</text>
<text x="162" y="83">D10</text>
<text x="192.1" y="82.8">...</text>
<text x="300.7" y="78.3">BD0</text>
<text x="335" y="81.8">D0</text>
<text x="344" y="79.2">RG</text>
<text x="354" y="80.7">Q0</text>
<text x="379.4" y="80.8">IEA</text>
<text x="40.5" y="85.3">R2</text>
<text x="92.6" y="89.4">CPU</text>
<text x="129.9" y="87.7">AD0</text>
<text x="144.6" y="87">A19</text>
<text x="207.1" y="86.8">BA10</text>
<text x="222.2" y="84">Com2</text>
<text x="256" y="86.8">D1</text>
<text x="275.7" y="84.3">...</text>
<text x="286.8" y="88.3">BD7</text>
<text x="300.7" y="89.7">BD7</text>
<text x="336.5" y="86.3">...</text>
<text x="354.3" y="86.3">...</text>
<text x="380.9" y="87.8">...</text>
<text x="74.8" y="91.7">MN/MX</text>
<text x="110" y="91.2">AD0</text>
<text x="112.1" y="95.2">...</text>
<text x="162" y="90.5">D11</text>
<text x="190.5" y="90.8">Q10</text>
<text x="207.3" y="94.8">BA19</text>
<text x="223.4" y="94.2">BA2</text>
<text x="274.6" y="93.3">Q7</text>
<text x="335.3" y="93.3">D7</text>
<text x="353.7" y="93.3">Q5</text>
<text x="366.4" y="91.3">IDF</text>
<text x="379.5" y="94.2">IEF</text>
<text x="31.1" y="101.7">CLK</text>
<text x="109.5" y="101.2">AD7</text>
<text x="129.2" y="97.7">AD7</text>
<text x="145.4" y="97">ALE</text>
<text x="161.8" y="99">STB</text>
<text x="190.3" y="97.8">Q11</text>
<text x="222.7" y="101.1">-IOR</text>
<text x="239.6" y="96.2">&amp;</text>
<text x="254.5" y="99.1">STB</text>
<text x="302.3" y="98.8">BA0</text>
<text x="318.6" y="100.5">&amp;</text>
<text x="76.3" y="105.7">CLK</text>
<text x="111" y="107.2">A8</text>
<text x="131.5" y="104.7">A8</text>
<text x="301.2" y="106.8">-IOW</text>
<text x="332.8" y="105.8">STB</text>
<text x="31.2" y="111.7">RESET</text>
<text x="112.1" y="111.7">...</text>
<text x="176.4" y="110.2">BD</text>
<text x="403.3" y="112.5" transform="rotate(-90 403.3 112.5)">Дисплеи суммы и количества купюр</text>
<text x="75.4" y="115.2">RESET</text>
<text x="109.6" y="118.7">A10</text>
<text x="129.8" y="115.2">A10</text>
<text x="142.4" y="114.2">AD0</text>
<text x="162.3" y="120">A0</text>
<text x="208.4" y="115.8">BD0</text>
<text x="30.7" y="121.7">READY</text>
<text x="74.8" y="125.7">READY</text>
<text x="109.9" y="125.7">A19</text>
<text x="129.8" y="122.2">A19</text>
<text x="143.3" y="123">AD7</text>
<text x="163.1" y="121.9">...</text>
<text x="192.3" y="121">B0</text>
<text x="193.1" y="124.3">...</text>
<text x="329.4" y="122.3">CntPwrPort = FBh</text>
<text x="129.3" y="131.2">-RD</text>
<text x="162.3" y="126.9">A7</text>
<text x="208.4" y="130.2">BD7</text>
<text x="365.6" y="131.8">IEA</text>
<text x="110.5" y="134.7">RD</text>
<text x="143.2" y="135.5">-DEN</text>
<text x="192.3" y="134.3">B7</text>
<text x="255.9" y="137.3">KbdPort = FDh</text>
<text x="300" y="132.3">BD0</text>
<text x="334.3" y="135.8">D0</text>
<text x="343.4" y="133.1">RG</text>
<text x="353.3" y="134.7">Q0</text>
<text x="110.1" y="141.2">WR</text>
<text x="129" y="138.2">-WR</text>
<text x="143" y="142.2">OP/-IP</text>
<text x="162.9" y="138.3">CS</text>
<text x="224.6" y="142.2">Start</text>
<text x="300" y="143.8">BD7</text>
<text x="335.8" y="140.3">...</text>
<text x="353.6" y="140.3">...</text>
<text x="29.3" y="149.8">SKIntr</text>
<text x="126.6" y="148.2">M/-IO</text>
<text x="162.8" y="146.2">TF</text>
<text x="258.7" y="145.6">D0</text>
<text x="267.6" y="144.6">RG</text>
<text x="287.1" y="149.6">BD0</text>
<text x="334.7" y="147.3">D7</text>
<text x="353" y="147.3">Q5</text>
<text x="365.7" y="145.3">IEF</text>
<text x="77" y="152.2">INTR</text>
<text x="109.6" y="152.1">M/IO</text>
<text x="124.6" y="155.2">OP/-IP</text>
<text x="224.7" y="150.6">Stop</text>
<text x="258.7" y="153.1">D1</text>
<text x="277" y="153.6">Q0</text>
<text x="301.7" y="152.8">BA2</text>
<text x="317.9" y="154.5">&amp;</text>
<text x="106.6" y="158.7">OP/IP</text>
<text x="141.5" y="158.7">BA0</text>
<text x="165.4" y="161.7">A0</text>
<text x="175.8" y="158.5">RAM</text>
<text x="222.8" y="158.4">Sbros</text>
<text x="258.2" y="161.6">D2</text>
<text x="278.1" y="160.6">...</text>
<text x="300.5" y="160.8">-IOW</text>
<text x="332.1" y="159.8">STB</text>
<text x="107.6" y="166.4">DEN</text>
<text x="126.5" y="163.2">-DEN</text>
<text x="167.2" y="166.2">...</text>
<text x="188.6" y="164.2">DI/D0</text>
<text x="222.9" y="165.1">SpdUp</text>
<text x="286.9" y="164.6">BD7</text>
<text x="381" y="167.7">Shim</text>
<text x="108.9" y="173.4">ALE</text>
<text x="129.4" y="169.9">ALE</text>
<text x="141.8" y="169.7">BA10</text>
<text x="164.7" y="172.2">A10</text>
<text x="207.4" y="171.7">BD0</text>
<text x="222.2" y="173.1">SpdDw</text>
<text x="257.9" y="169.1">D3</text>
<text x="277.1" y="169.6">Q7</text>
<text x="141.3" y="179.2">BA19</text>
<text x="193.8" y="175.2">0</text>
<text x="257.9" y="177.6">D4</text>
<text x="141.8" y="186">-MEMR</text>
<text x="166.5" y="182.5">CS</text>
<text x="193.2" y="182.7">...</text>
<text x="258" y="184.5">D5</text>
<text x="164.4" y="189.7">CEO</text>
<text x="193.8" y="190.7">7</text>
<text x="208.1" y="186.7">BD7</text>
<text x="360.7" y="191.1">Com1</text>
<text x="127.3" y="192.5">Start</text>
<text x="141.5" y="192.7">-MEMW</text>
<text x="164.4" y="196.2">W/R</text>
<text x="258" y="193">D6</text>
<text x="403.3" y="192.2" transform="rotate(-90 403.3 192.2)">Привод двигателя</text>
<text x="127.2" y="199.8">Stop</text>
<text x="360.7" y="198.6">Com2</text>
<text x="92.9" y="208.2">Кнопки</text>
<text x="124.6" y="208.6">Sbros</text>
<text x="142" y="209">BA0</text>
<text x="178.1" y="208.7">EP</text>
<text x="88.3" y="213.3">управления</text>
<text x="165.9" y="212">A0</text>
<text x="176" y="213.8">ROM</text>
<text x="191.8" y="215.7">D0</text>
<text x="223.7" y="211.4">BA1</text>
<text x="239.9" y="213.1">&amp;</text>
<text x="122.9" y="216.8">SpdUp</text>
<text x="142.3" y="220">BA10</text>
<text x="167.7" y="216.5">...</text>
<text x="207.9" y="218.3">BD0</text>
<text x="222.9" y="219.4">-IOR</text>
<text x="257" y="218">OE</text>
<text x="121.9" y="223.8">SpdDw</text>
<text x="165.2" y="222.5">A10</text>
<text x="194.3" y="223.3">0</text>
<text x="141.5" y="232.4">BA19</text>
<text x="193.7" y="230.8">...</text>
<text x="151.5" y="237.9">1</text>
<text x="167" y="239">CS</text>
<text x="194.3" y="238.8">7</text>
<text x="207.9" y="235.8">BD7</text>
<text x="142.3" y="250.3">-MEMR</text>
<text x="89.1" y="253.2">Контроллер</text>
<text x="123.9" y="252.3">SKIntr</text>
<text x="164.9" y="255.2">CEO</text>
<text x="95.6" y="258.3">купюр</text>
<text x="307.9" y="266.2">Схема электрическая</text>
<text x="313.3" y="271.3">функциональная</text>
</g>
<g font-size="3.5">
<text x="34.2" y="70.5">автоматического</text>
<text x="45.5" y="66.2">Цепь</text>
<text x="43.9" y="74.7">сброса</text>
<text x="230.7" y="265.6">Разраб.</text>
<text x="366.5" y="265.6">У</text>
<text x="371.5" y="265.6">К</text>
<text x="376.2" y="265.6">П</text>
</g>
<g font-size="3.2">
<text x="368.8" y="255.5">Лит.</text>
<text x="383.8" y="255.5">Масса</text>
<text x="399.1" y="255.5">Масштаб</text>
<text x="230.6" y="260.5">Изм</text>
<text x="237.9" y="260.5">Лист</text>
<text x="251.5" y="260.5">№ докум.</text>
<text x="273.3" y="260.5">Подп.</text>
<text x="285.8" y="260.5">Дата</text>
<text x="233.2" y="264.4">.</text>
<text x="247.7" y="265.5">Морозов А. А.</text>
<text x="230.7" y="270.5">Проверил</text>
<text x="247.7" y="270.5">Комаров В. М.</text>
<text x="370.9" y="275.5">Лист</text>
<text x="392.9" y="275.5">Листов 1</text>
<text x="231.7" y="285.5">Н. контр.</text>
<text x="248.2" y="285.5">Комаров В. М.</text>
</g>
<text font-size="2.1" x="382.2" y="295.1">Формат А3</text>
</svg>
